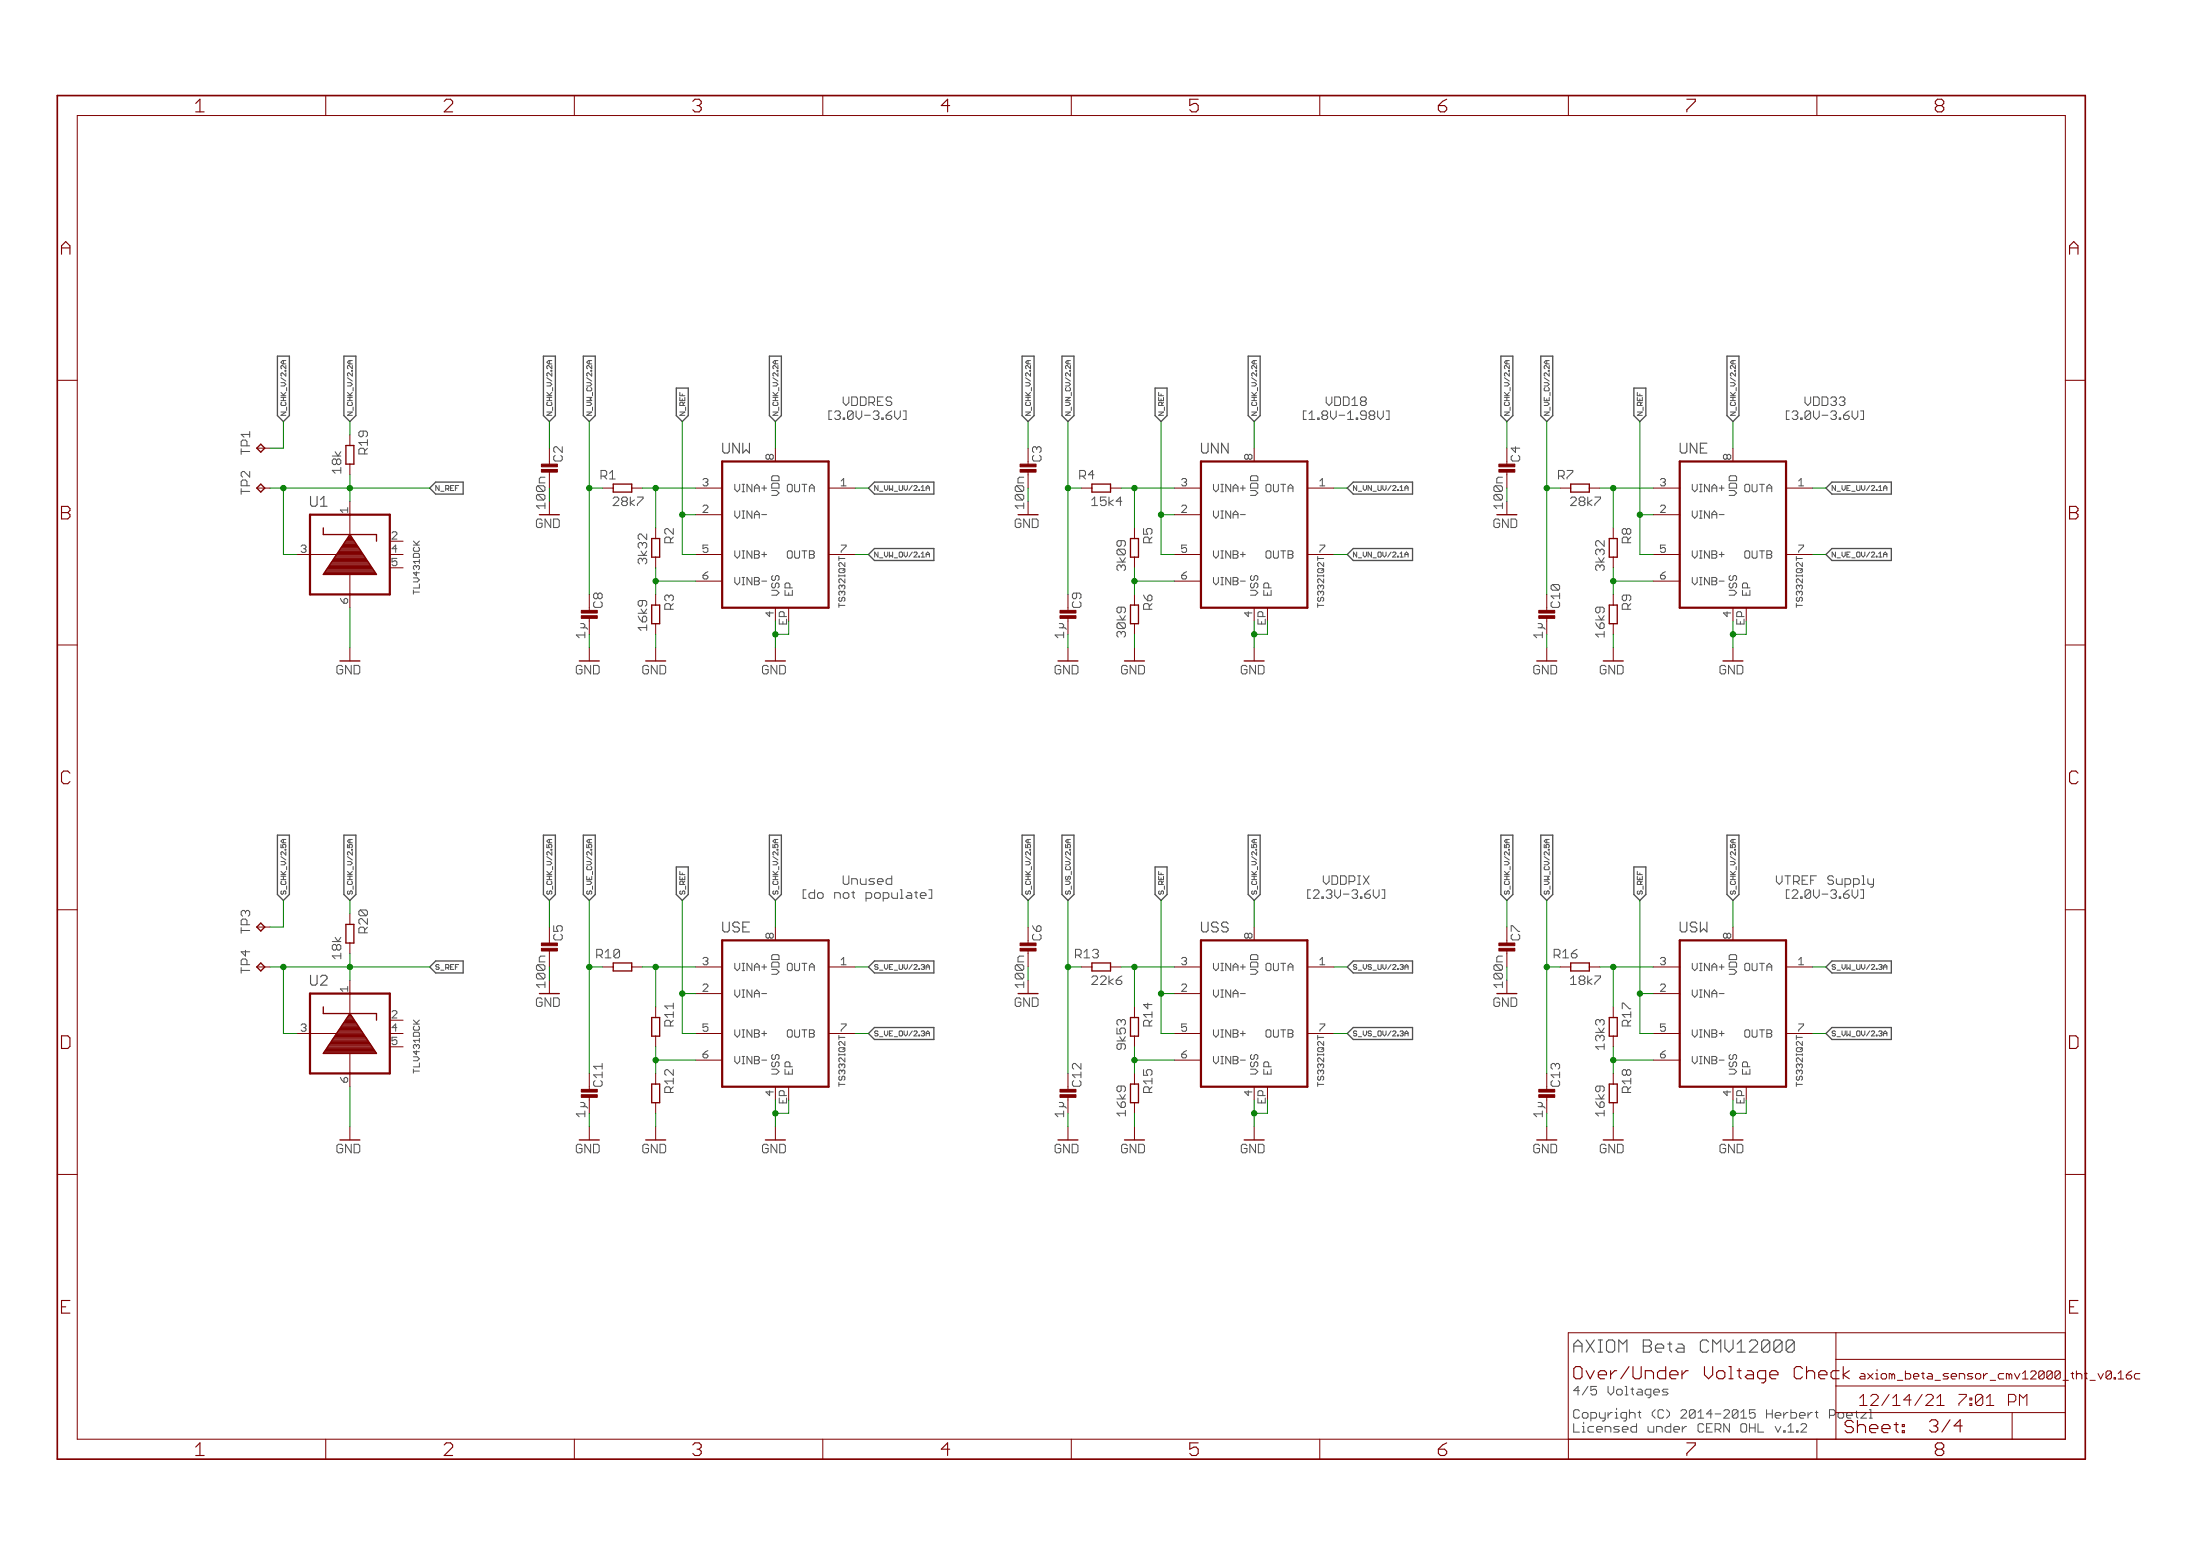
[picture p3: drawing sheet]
<svg xmlns="http://www.w3.org/2000/svg" width="420mm" height="297mm" viewBox="0 0 420 297" stroke-linecap="round" stroke-linejoin="round" font-family="sans-serif">
<g fill="none" stroke="#505050" stroke-width=".19">
<path d="M150.6 92.5l-.2 .2v.9l.2 .3M242 92.5l-.2 .2v.9l.2 .3M333.5 92.5l-.3 .2v.9l.3 .3M150.6 105.2l-.2 .2v.9l.2 .3M242 105.2l-.2 .2v.9l.2 .3M333.5 105.2l-.3 .2v.9l.3 .3M150.6 183.9l-.2 .2v1l.2 .2M150.6 196.6l-.2 .2v1l.2 .2M242 183.9l-.2 .2v1l.2 .2M242 196.6l-.2 .2v1l.2 .2M333.5 183.9l-.3 .2v1l.3 .2M333.5 196.6l-.3 .2v1l.3 .2"/>
<path d="M345 272v.3l-1.1 1.1h1.1"/>
</g>
<g fill="none" stroke="#505050" stroke-width=".25">
<path d="M53 68h2.3v11.3l-1.2 1.2-1.1-1.2zM65.7 68h2.3v11.3l-1.2 1.2-1.1-1.2zM103.8 68h2.3v11.3l-1.2 1.2-1.1-1.2zM111.4 68h2.3v11.3l-1.2 1.2-1.1-1.2zM129.2 74.1h2.2v5.2l-1.1 1.2-1.1-1.2zM146.9 68h2.3v11.3l-1.1 1.2-1.2-1.2zM195.2 68h2.3v11.3l-1.2 1.2-1.1-1.2zM202.8 68h2.3v11.3l-1.1 1.2-1.2-1.2zM220.6 74.1h2.3v5.2l-1.2 1.2-1.1-1.2zM238.4 68h2.3v11.3l-1.2 1.2-1.1-1.2zM286.6 68h2.3v11.3l-1.1 1.2-1.2-1.2zM294.3 68h2.2v11.3l-1.1 1.2-1.1-1.2z"/>
<path d="M312 74.1h2.3v5.2l-1.1 1.2-1.2-1.2zM329.8 68h2.3v11.3l-1.1 1.2-1.2-1.2zM83.2 92h5.3v2.3h-5.3l-1.1-1.1zM165.9 93.2l1.1-1.2h11.4v2.3h-11.4zM258.4 92h11.4v2.3h-11.4l-1.1-1.1zM348.7 93.2l1.2-1.2h11.3v2.3h-11.3zM165.9 105.9l1.1-1.2h11.4v2.3h-11.4zM257.3 105.9l1.1-1.2h11.4v2.3h-11.4zM348.7 105.9l1.2-1.2h11.3v2.3h-11.3zM53 159.4h2.3v11.4l-1.2 1.1-1.1-1.1zM65.7 159.4h2.3v11.4l-1.2 1.1-1.1-1.1zM103.8 159.4h2.3v11.4l-1.2 1.1-1.1-1.1z"/>
<path d="M111.4 159.4h2.3v11.4l-1.2 1.1-1.1-1.1zM146.9 159.4h2.3v11.4l-1.1 1.1-1.2-1.1zM195.2 159.4h2.3v11.4l-1.2 1.1-1.1-1.1zM202.8 159.4h2.3v11.4l-1.1 1.1-1.2-1.1zM238.4 159.4h2.3v11.4l-1.2 1.1-1.1-1.1zM286.6 159.4h2.3v11.4l-1.1 1.1-1.2-1.1zM294.3 159.4h2.2v11.4l-1.1 1.1-1.1-1.1zM329.8 159.4h2.3v11.4l-1.1 1.1-1.2-1.1zM129.2 165.5h2.2v5.3l-1.1 1.1-1.1-1.1zM220.6 165.5h2.3v5.3l-1.2 1.1-1.1-1.1zM312 165.5h2.3v5.3l-1.1 1.1-1.2-1.1zM83.2 183.5h5.3v2.2h-5.3l-1.1-1.1z"/>
<path d="M165.9 197.3l1.1-1.1h11.4v2.2h-11.4zM167 183.5h11.4v2.2h-11.4l-1.1-1.1zM257.3 197.3l1.1-1.1h11.4v2.2h-11.4zM257.3 184.6l1.1-1.1h11.4v2.2h-11.4zM348.7 184.6l1.2-1.1h11.3v2.2h-11.3zM348.7 197.3l1.2-1.1h11.3v2.2h-11.3z"/>
</g>
<g fill="none" stroke="#800000" stroke-width=".19">
<path d="M62.2 18.2v3.9M109.7 18.2v3.9M157.1 18.2v3.9M204.6 18.2v3.9M252.1 18.2v3.9M299.5 18.2v3.9M347 18.2v3.9M14.8 22.1h379.6v252.6h-379.6zM10.9 72.6h3.9M394.4 72.6h3.9M49 93.2h2.6M49 85.6h2.6"/>
<path d="M66.8 83v2M66.8 88.6v2M66.8 95.7v6.3M104.9 85.6v3M104.9 95.7v2.6M115.1 93.2h2M120.6 93.2h2.1M132.8 93.2h5.1M132.8 98.3h5.1M148.1 85.6v2.5M158.2 93.2h5.1M196.3 85.6v3"/>
<path d="M196.3 95.7v2.6M206.5 93.2h2M212.1 93.2h2M224.3 93.2h5.1M224.3 98.3h5.1M239.5 85.6v2.5M249.7 93.2h5.1M287.8 85.6v3M287.8 95.7v2.6M297.9 93.2h2.1M303.5 93.2h2.1M315.7 93.2h5.1"/>
<path d="M315.7 98.3h5.1M331 85.6v2.5M341.1 93.2h5.1M56.7 105.9h7.6M66.8 109.7v6.3M74.4 108.4h2.6M112.5 113.5v3M125.2 100.8v2M125.2 106.4v2M125.2 113.5v2M125.2 119.1v2M132.8 105.9h5.1"/>
<path d="M132.8 110.9h5.1M148.1 116v2.6M158.2 105.9h5.1M204 113.5v3M216.7 100.8v2M216.7 106.4v2M216.7 113.5v2M216.7 119.1v2M224.3 105.9h5.1M224.3 110.9h5.1M239.5 116v2.6M249.7 105.9h5.1"/>
<path d="M295.4 113.5v3M308.1 100.8v2M308.1 106.4v2M308.1 113.5v2M308.1 119.1v2M315.7 105.9h5.1M315.7 110.9h5.1M331 116v2.6M341.1 105.9h5.1M10.9 123.1h3.9M66.8 123.6v2.6M112.5 123.6v2.6"/>
<path d="M125.2 123.6v2.6M148.1 123.6v2.6M204 123.6v2.6M216.7 123.6v2.6M239.5 123.6v2.6M295.4 123.6v2.6M308.1 123.6v2.6M331 123.6v2.6M394.4 123.1h3.9M10.9 173.7h3.9M49 177h2.6M66.8 174.4v2.1"/>
<path d="M104.9 177v3M148.1 177v2.5M196.3 177v3M239.5 177v2.5M287.8 177v3M331 177v2.5M394.4 173.7h3.9M49 184.6h2.6M56.7 197.3h7.6M66.8 180v2.1M66.8 187.1v6.4M74.4 199.8h2.6"/>
<path d="M104.9 187.1v2.6M115.1 184.6h2M120.6 184.6h2.1M125.2 192.2v2M125.2 197.8v2M132.8 184.6h5.1M132.8 189.7h5.1M132.8 197.3h5.1M158.2 184.6h5.1M158.2 197.3h5.1M196.3 187.1v2.6M206.5 184.6h2"/>
<path d="M212.1 184.6h2M216.7 192.2v2M216.7 197.8v2M224.3 184.6h5.1M224.3 189.7h5.1M224.3 197.3h5.1M249.7 184.6h5.1M249.7 197.3h5.1M287.8 187.1v2.6M297.9 184.6h2.1M303.5 184.6h2.1M308.1 192.2v2"/>
<path d="M308.1 197.8v2M315.7 184.6h5.1M315.7 189.7h5.1M315.7 197.3h5.1M341.1 184.6h5.1M341.1 197.3h5.1M66.8 201.1v6.4M66.8 215.1v2.5M112.5 204.9v3.1M112.5 215.1v2.5M125.2 204.9v2M125.2 210.5v2"/>
<path d="M125.2 215.1v2.5M132.8 202.4h5.1M148.1 207.5v2.5M148.1 215.1v2.5M204 204.9v3.1M204 215.1v2.5M216.7 204.9v2M216.7 210.5v2M216.7 215.1v2.5M224.3 202.4h5.1M239.5 207.5v2.5M239.5 215.1v2.5"/>
<path d="M295.4 204.9v3.1M295.4 215.1v2.5M308.1 204.9v2M308.1 210.5v2M308.1 215.1v2.5M315.7 202.4h5.1M331 207.5v2.5M331 215.1v2.5M10.9 224.2h3.9M394.4 224.2h3.9M350.6 254.4v5.1h43.8M394.4 254.4h-94.9v24.2"/>
<path d="M62.2 274.7v3.9M109.7 274.7v3.9M157.1 274.7v3.9M204.6 274.7v3.9M252.1 274.7v3.9M347 274.7v3.9M350.6 269.7h43.8M384.3 269.7v5M394.4 264.6h-43.8v10.1M407.9 262.2h.8M407.9 263.2h.8"/>
</g>
<path d="M59.2 98.3h15.2v15.2h-15.2zM137.9 88.1h20.3v27.9h-20.3zM229.4 88.1h20.3v27.9h-20.3zM320.8 88.1h20.3v27.9h-20.3zM137.9 179.5h20.3v28h-20.3zM229.4 179.5h20.3v28h-20.3zM320.8 179.5h20.3v28h-20.3zM59.2 189.7h15.2v15.2h-15.2z" fill="none" stroke="#800000" stroke-width=".42"/>
<g fill="none" stroke="#800000" stroke-width=".25">
<path d="M49.8 92.4l.8 .8-.8 .7-.8-.7zM49.8 84.8l.8 .8-.8 .7-.8-.7zM66.1 85h1.5v3.6h-1.5M117.1 93.9v-1.5h3.5v1.5M208.5 93.9v-1.5h3.6v1.5M300 93.9v-1.5h3.5v1.5M61.7 100.8v1.2h10.2v1.3M61.9 109.5h9.9M62 109.2h9.6M62.2 109h9.3M62.3 108.8h9M62.5 108.6h8.7"/>
<path d="M62.6 108.4h8.4M62.8 108.1h8.1M62.9 107.9h7.8M63.1 107.7h7.5M63.2 107.5h7.2M63.4 107.2h6.9M63.5 107h6.6M63.7 106.8h6.3M63.8 106.6h6M64 106.3h5.7M64.1 106.1h5.4M64.3 105.9h5.1"/>
<path d="M64.4 105.7h4.8M64.6 105.5h4.5M64.7 105.2h4.2M64.9 105h3.9M65 104.8h3.6M65.2 104.6h3.3M65.3 104.4h3M65.4 104.1h2.8M65.6 103.9h2.5M65.7 103.7h2.2M65.9 103.5h1.9M66 103.2h1.6"/>
<path d="M66.2 103h1.3M66.3 102.8h1M66.5 102.6h.7M66.6 102.3h.4M66.8 102.1h.1M66.8 102l5.1 7.7h-10.2zM124.5 102.8h1.5v3.6h-1.5M124.5 115.5h1.5v3.6h-1.5M215.9 102.8h1.5v3.6h-1.5M215.9 115.5h1.5v3.6h-1.5M307.3 102.8h1.6v3.6h-1.6M307.3 115.5h1.6v3.6h-1.6"/>
<path d="M49.8 176.2l.8 .8-.8 .7-.8-.7zM66.1 176.5h1.5v3.5h-1.5zM49.8 183.8l.8 .8-.8 .8-.8-.8zM61.7 192.2v1.3h10.2v1.3M62.5 199.9h8.6M62.7 199.7h8.3M62.8 199.5h8M63 199.2h7.7M63.1 199h7.4M63.3 198.8h7.1M63.4 198.6h6.8M63.6 198.3h6.5"/>
<path d="M63.7 198.1h6.2M63.9 197.9h5.9M64 197.7h5.6M64.2 197.4h5.3M64.3 197.2h5M64.5 197h4.7M64.6 196.8h4.4M64.8 196.6h4.1M64.9 196.3h3.8M65.1 196.1h3.5M65.2 195.9h3.2M65.4 195.7h2.9"/>
<path d="M65.5 195.5h2.6M65.7 195.2h2.3M65.8 195h2M66 194.8h1.7M66.1 194.6h1.4M66.3 194.3h1.1M66.4 194.1h.8M66.5 193.9h.6M66.7 193.7h.3M66.8 193.5l5.1 7.6h-10.2zM117.1 183.8h3.5v1.6h-3.5zM124.5 194.2h1.5v3.6h-1.5z"/>
<path d="M208.5 185.4v-1.6h3.6v1.6M215.9 194.2h1.5v3.6h-1.5M300 185.4v-1.6h3.5v1.6M307.3 194.2h1.6v3.6h-1.6M61.8 201h10M62 200.8h9.7M62.1 200.6h9.4M62.3 200.3h9.1M62.4 200.1h8.8M124.5 206.9h1.5v3.6h-1.5zM215.9 206.9h1.5v3.6h-1.5M307.3 206.9h1.6v3.6h-1.6"/>
</g>
<g fill="#800000" stroke="#800000" stroke-width=".19">
<path d="M286.3 89.6h3v.5h-3z"/>
<path d="M286.3 88.6h3v.5h-3z"/>
<path d="M194.8 89.6h3.1v.5h-3.1z"/>
<path d="M194.8 88.6h3.1v.5h-3.1z"/>
<path d="M103.4 89.6h3v.5h-3z"/>
<path d="M103.4 88.6h3v.5h-3z"/>
<path d="M103.4 181h3v.5h-3z"/>
<path d="M103.4 180h3v.5h-3z"/>
<path d="M194.8 181h3.1v.5h-3.1z"/>
<path d="M194.8 180h3.1v.5h-3.1z"/>
<path d="M286.3 181h3v.5h-3z"/>
<path d="M286.3 180h3v.5h-3z"/>
<path d="M111 117.5h3.1v.5h-3.1z"/>
<path d="M111 116.5h3.1v.5h-3.1z"/>
<path d="M111 209h3.1v.5h-3.1z"/>
<path d="M111 208h3.1v.5h-3.1z"/>
<path d="M202.4 209h3.1v.5h-3.1z"/>
<path d="M202.4 208h3.1v.5h-3.1z"/>
<path d="M202.4 117.5h3.1v.5h-3.1z"/>
<path d="M202.4 116.5h3.1v.5h-3.1z"/>
<path d="M293.9 117.5h3v.5h-3z"/>
<path d="M293.9 116.5h3v.5h-3z"/>
<path d="M293.9 209h3v.5h-3z"/>
<path d="M293.9 208h3v.5h-3z"/>
</g>
<path d="M352.4 271.9l.4 .4h.7l.4 .4v.4l-.4 .4h-.7l-.4-.4M354.7 271.2v2.3M355.1 271.9l-.4 .4M355.9 271.9l.4 .4v1.2M357.5 271.9l-.4 .4v.8l.4 .4h.7M358.2 271.9l.4 .4v.4h-1.5M359.4 272.7h1.6v-.4l-.4-.4h-.8l-.4 .4v.8l.4 .4h.8M361.7 271.9h.8M362.1 271.5v1.6l.4 .4M363.3 271.9h.4v.4h-.4zM363.3 273.1h.4v.4h-.4z" fill="none" stroke="#800000" stroke-width=".21"/>
<path d="M10.9 18.2h387.4v260.4h-387.4z" fill="none" stroke="#800000" stroke-width=".32"/>
<g fill="none" stroke="#008000" stroke-width=".19">
<path d="M51.6 93.2h30.5M54.1 80.5v5.1h-2.5M54.1 93.2v12.7h2.6M66.8 80.5v2.5M66.8 90.6v5.1M104.9 80.5v5.1M112.5 80.5v33M112.5 93.2h2.6M122.7 93.2h10.1M125.2 93.2v7.6M130.3 80.5v25.4h2.5M130.3 98.3h2.5"/>
<path d="M148.1 80.5v5.1M163.3 93.2h2.6M196.3 80.5v5.1M204 80.5v33M204 93.2h2.5M214.1 93.2h10.2M216.7 93.2v7.6M221.7 80.5v25.4h2.6M221.7 98.3h2.6M239.5 80.5v5.1M254.8 93.2h2.5M287.8 80.5v5.1"/>
<path d="M295.4 80.5v33M295.4 93.2h2.5M305.6 93.2h10.1M308.1 93.2v7.6M313.2 80.5v25.4h2.5M313.2 98.3h2.5M331 80.5v5.1M346.2 93.2h2.5M66.8 116v7.6M125.2 108.4v5.1M125.2 110.9h7.6M148.1 118.6v5"/>
<path d="M150.6 118.6v2.5h-2.5M163.3 105.9h2.6M216.7 108.4v5.1M216.7 110.9h7.6M239.5 118.6v5M242.1 118.6v2.5h-2.6M254.8 105.9h2.5M308.1 108.4v5.1M308.1 110.9h7.6M331 118.6v5M333.5 118.6v2.5h-2.5M346.2 105.9h2.5"/>
<path d="M112.5 121.1v2.5M125.2 121.1v2.5M204 121.1v2.5M216.7 121.1v2.5M295.4 121.1v2.5M308.1 121.1v2.5M54.1 171.9v5.1h-2.5M66.8 171.9v2.5M104.9 171.9v5.1M112.5 171.9v33M130.3 171.9v25.4h2.5M148.1 171.9v5.1"/>
<path d="M196.3 171.9v5.1M204 171.9v33M221.7 171.9v25.4h2.6M239.5 171.9v5.1M287.8 171.9v5.1M295.4 171.9v33M313.2 171.9v25.4h2.5M331 171.9v5.1M51.6 184.6h30.5M54.1 184.6v12.7h2.6M66.8 182.1v5M112.5 184.6h2.6"/>
<path d="M122.7 184.6h10.1M125.2 184.6v7.6M125.2 199.8v5.1M130.3 189.7h2.5M163.3 184.6h2.6M163.3 197.3h2.6M204 184.6h2.5M214.1 184.6h10.2M216.7 184.6v7.6M216.7 199.8v5.1M221.7 189.7h2.6M254.8 184.6h2.5"/>
<path d="M254.8 197.3h2.5M295.4 184.6h2.5M305.6 184.6h10.1M308.1 184.6v7.6M308.1 199.8v5.1M313.2 189.7h2.5M346.2 184.6h2.5M346.2 197.3h2.5M66.8 207.5v7.6M112.5 212.5v2.6M125.2 212.5v2.6M125.2 202.4h7.6"/>
<path d="M148.1 210v5.1M150.6 210v2.5h-2.5M204 212.5v2.6M216.7 212.5v2.6M216.7 202.4h7.6M239.5 210v5.1M242.1 210v2.5h-2.6M295.4 212.5v2.6M308.1 212.5v2.6M308.1 202.4h7.6M331 210v5.1M333.5 210v2.5h-2.5"/>
</g>
<g fill="#008000" stroke="#008000" stroke-width=".19">
<circle cx="331" cy="121.1" r=".51"/>
<circle cx="148.1" cy="121.1" r=".51"/>
<circle cx="239.5" cy="212.5" r=".51"/>
<circle cx="331" cy="212.5" r=".51"/>
<circle cx="239.5" cy="121.1" r=".51"/>
<circle cx="148.1" cy="212.5" r=".51"/>
<circle cx="216.7" cy="110.9" r=".51"/>
<circle cx="216.7" cy="93.2" r=".51"/>
<circle cx="204" cy="93.2" r=".51"/>
<circle cx="308.1" cy="110.9" r=".51"/>
<circle cx="308.1" cy="93.2" r=".51"/>
<circle cx="295.4" cy="93.2" r=".51"/>
<circle cx="112.5" cy="93.2" r=".51"/>
<circle cx="125.2" cy="93.2" r=".51"/>
<circle cx="125.2" cy="110.9" r=".51"/>
<circle cx="125.2" cy="202.4" r=".51"/>
<circle cx="125.2" cy="184.6" r=".51"/>
<circle cx="216.7" cy="202.4" r=".51"/>
<circle cx="216.7" cy="184.6" r=".51"/>
<circle cx="308.1" cy="184.6" r=".51"/>
<circle cx="308.1" cy="202.4" r=".51"/>
<circle cx="204" cy="184.6" r=".51"/>
<circle cx="295.4" cy="184.6" r=".51"/>
<circle cx="112.5" cy="184.6" r=".51"/>
<circle cx="66.8" cy="93.2" r=".51"/>
<circle cx="54.1" cy="93.2" r=".51"/>
<circle cx="221.7" cy="98.3" r=".51"/>
<circle cx="313.2" cy="98.3" r=".51"/>
<circle cx="130.3" cy="98.3" r=".51"/>
<circle cx="66.8" cy="184.6" r=".51"/>
<circle cx="54.1" cy="184.6" r=".51"/>
<circle cx="313.2" cy="189.7" r=".51"/>
<circle cx="221.7" cy="189.7" r=".51"/>
<circle cx="130.3" cy="189.7" r=".51"/>
</g>
<g font-size="3.7" fill="#800000">
<text x="37.7" y="21.4">1</text>
<text x="85.1" y="21.4">2</text>
<text x="132.6" y="21.4">3</text>
<text x="180" y="21.4">4</text>
<text x="227.5" y="21.4">5</text>
<text x="275" y="21.4">6</text>
<text x="322.4" y="21.4">7</text>
<text x="369.9" y="21.4">8</text>
<text x="12" y="48.6">A</text>
<text x="395.5" y="48.6">A</text>
<text x="12" y="99.2">B</text>
<text x="395.5" y="99.2">B</text>
<text x="12" y="149.7">C</text>
<text x="395.5" y="149.7">C</text>
<text x="12" y="200.2">D</text>
<text x="395.5" y="200.2">D</text>
<text x="12" y="250.8">E</text>
<text x="395.5" y="250.8">E</text>
<text x="37.7" y="277.9">1</text>
<text x="85.1" y="277.9">2</text>
<text x="132.6" y="277.9">3</text>
<text x="180" y="277.9">4</text>
<text x="227.5" y="277.9">5</text>
<text x="275" y="277.9">6</text>
<text x="322.4" y="277.9">7</text>
<text x="369.9" y="277.9">8</text>
</g>
<text font-size="3.6" fill="#505050" x="300.7" y="258.2">AXIOM Beta CMV12000</text>
<g font-size="3.6" fill="#800000">
<text x="300.7" y="263.3">Over/Under Voltage Check</text>
<text x="368.7" y="273.5">3/4</text>
</g>
<g font-size="3.2" fill="#800000">
<text x="355.4" y="268.4">12/14/21</text>
<text x="372.9" y="268.4">7:01 PM</text>
</g>
<g font-size="2.9" fill="#505050">
<text x="138.2" y="86.6">UNW</text>
<text x="229.6" y="86.6">UNN</text>
<text x="321.1" y="86.6">UNE</text>
<text x="59.5" y="96.7">U1</text>
<text x="138.2" y="178">USE</text>
<text x="229.6" y="178">USS</text>
<text x="321.1" y="178">USW</text>
<text x="59.5" y="188.2">U2</text>
</g>
<g font-size="2.5" fill="#505050">
<text x="161.6" y="77.5">VDDRES</text>
<text x="253.8" y="77.5">VDD18</text>
<text x="345.2" y="77.5">VDD33</text>
<text x="157.9" y="80.2">[3.0V-3.6V]</text>
<text x="248.6" y="80.2">[1.8V-1.98V]</text>
<text x="340.7" y="80.2">[3.0V-3.6V]</text>
<text x="48" y="86.8" transform="rotate(-90 48 86.8)">TP1</text>
<text x="70.5" y="86.5" transform="rotate(-90 70.5 86.5)">R19</text>
<text x="107.7" y="88.1" transform="rotate(-90 107.7 88.1)">C2</text>
<text x="199.2" y="88.1" transform="rotate(-90 199.2 88.1)">C3</text>
<text x="290.6" y="88.1" transform="rotate(-90 290.6 88.1)">C4</text>
<text x="48" y="94.4" transform="rotate(-90 48 94.4)">TP2</text>
<text x="115.1" y="91.5">R1</text>
<text x="206.5" y="91.5">R4</text>
<text x="298" y="91.5">R7</text>
<text x="128.9" y="103.6" transform="rotate(-90 128.9 103.6)">R2</text>
<text x="220.4" y="103.6" transform="rotate(-90 220.4 103.6)">R5</text>
<text x="311.8" y="103.6" transform="rotate(-90 311.8 103.6)">R8</text>
<text x="115.3" y="116" transform="rotate(-90 115.3 116)">C8</text>
<text x="128.9" y="116.3" transform="rotate(-90 128.9 116.3)">R3</text>
<text x="206.8" y="116" transform="rotate(-90 206.8 116)">C9</text>
<text x="220.4" y="116.3" transform="rotate(-90 220.4 116.3)">R6</text>
<text x="298.2" y="116" transform="rotate(-90 298.2 116)">C10</text>
<text x="311.8" y="116.3" transform="rotate(-90 311.8 116.3)">R9</text>
<text x="153.4" y="171.6">[do not populate]</text>
<text x="161.6" y="168.9">Unused</text>
<text x="249.3" y="171.6">[2.3V-3.6V]</text>
<text x="253" y="168.9">VDDPIX</text>
<text x="340" y="168.9">VTREF Supply</text>
<text x="340.7" y="171.6">[2.0V-3.6V]</text>
<text x="48" y="178.2" transform="rotate(-90 48 178.2)">TP3</text>
<text x="70.5" y="177.9" transform="rotate(-90 70.5 177.9)">R20</text>
<text x="107.7" y="179.5" transform="rotate(-90 107.7 179.5)">C5</text>
<text x="199.2" y="179.5" transform="rotate(-90 199.2 179.5)">C6</text>
<text x="290.6" y="179.5" transform="rotate(-90 290.6 179.5)">C7</text>
<text x="48" y="185.9" transform="rotate(-90 48 185.9)">TP4</text>
<text x="65.4" y="183" transform="rotate(-90 65.4 183)">18k</text>
<text x="114.4" y="182.9">R10</text>
<text x="205.8" y="182.9">R13</text>
<text x="297.2" y="182.9">R16</text>
<text x="128.9" y="195.7" transform="rotate(-90 128.9 195.7)">R11</text>
<text x="220.4" y="195.7" transform="rotate(-90 220.4 195.7)">R14</text>
<text x="311.8" y="195.7" transform="rotate(-90 311.8 195.7)">R17</text>
<text x="115.3" y="207.4" transform="rotate(-90 115.3 207.4)">C11</text>
<text x="128.9" y="208.4" transform="rotate(-90 128.9 208.4)">R12</text>
<text x="206.8" y="207.4" transform="rotate(-90 206.8 207.4)">C12</text>
<text x="220.4" y="208.4" transform="rotate(-90 220.4 208.4)">R15</text>
<text x="298.2" y="207.4" transform="rotate(-90 298.2 207.4)">C13</text>
<text x="311.8" y="208.4" transform="rotate(-90 311.8 208.4)">R18</text>
<text x="300.7" y="266.4">4/5 Voltages</text>
<text x="300.7" y="273.5">Licensed under CERN OHL v.1.2</text>
</g>
<g font-size="2.5" fill="#800000">
<text x="65.4" y="90.4" transform="rotate(-90 65.4 90.4)">18k</text>
<text x="102.6" y="100.8">GND</text>
<text x="117.4" y="96.6">28k7</text>
<text x="194.1" y="100.8">GND</text>
<text x="208.9" y="96.6">15k4</text>
<text x="285.5" y="100.8">GND</text>
<text x="300.3" y="96.6">28k7</text>
<text x="123.9" y="107.6" transform="rotate(-90 123.9 107.6)">3k32</text>
<text x="215.3" y="108.9" transform="rotate(-90 215.3 108.9)">3k09</text>
<text x="306.7" y="108.9" transform="rotate(-90 306.7 108.9)">3k32</text>
<text x="112" y="121.6" transform="rotate(-90 112 121.6)">1µ</text>
<text x="123.9" y="120.3" transform="rotate(-90 123.9 120.3)">16k9</text>
<text x="203.5" y="121.6" transform="rotate(-90 203.5 121.6)">1µ</text>
<text x="215.3" y="121.6" transform="rotate(-90 215.3 121.6)">30k9</text>
<text x="294.9" y="121.6" transform="rotate(-90 294.9 121.6)">1µ</text>
<text x="306.7" y="121.6" transform="rotate(-90 306.7 121.6)">16k9</text>
<text x="64.6" y="128.7">GND</text>
<text x="110.3" y="128.7">GND</text>
<text x="123" y="128.7">GND</text>
<text x="145.8" y="128.7">GND</text>
<text x="201.7" y="128.7">GND</text>
<text x="214.4" y="128.7">GND</text>
<text x="237.3" y="128.7">GND</text>
<text x="293.1" y="128.7">GND</text>
<text x="305.8" y="128.7">GND</text>
<text x="328.7" y="128.7">GND</text>
<text x="208.9" y="188">22k6</text>
<text x="300.3" y="188">18k7</text>
<text x="102.6" y="192.2">GND</text>
<text x="194.1" y="192.2">GND</text>
<text x="285.5" y="192.2">GND</text>
<text x="215.3" y="200.3" transform="rotate(-90 215.3 200.3)">9k53</text>
<text x="306.7" y="200.3" transform="rotate(-90 306.7 200.3)">13k3</text>
<text x="112" y="213" transform="rotate(-90 112 213)">1µ</text>
<text x="203.5" y="213" transform="rotate(-90 203.5 213)">1µ</text>
<text x="215.3" y="213" transform="rotate(-90 215.3 213)">16k9</text>
<text x="294.9" y="213" transform="rotate(-90 294.9 213)">1µ</text>
<text x="306.7" y="213" transform="rotate(-90 306.7 213)">16k9</text>
<text x="64.6" y="220.1">GND</text>
<text x="110.3" y="220.1">GND</text>
<text x="123" y="220.1">GND</text>
<text x="145.8" y="220.1">GND</text>
<text x="201.7" y="220.1">GND</text>
<text x="214.4" y="220.1">GND</text>
<text x="237.3" y="220.1">GND</text>
<text x="293.1" y="220.1">GND</text>
<text x="305.8" y="220.1">GND</text>
<text x="328.7" y="220.1">GND</text>
<text x="300.7" y="270.8">Copyright (C) 2014-2015 Herbert Poetzl</text>
</g>
<g font-size="2.5" fill="#008000">
<text x="104.4" y="96.6" transform="rotate(-90 104.4 96.6)">100n</text>
<text x="195.9" y="96.6" transform="rotate(-90 195.9 96.6)">100n</text>
<text x="287.3" y="96.6" transform="rotate(-90 287.3 96.6)">100n</text>
<text x="104.4" y="188.1" transform="rotate(-90 104.4 188.1)">100n</text>
<text x="195.9" y="188.1" transform="rotate(-90 195.9 188.1)">100n</text>
<text x="287.3" y="188.1" transform="rotate(-90 287.3 188.1)">100n</text>
</g>
<g font-size="2.3" fill="#800000">
<text x="355.4" y="263.3">axiom_beta_sensor_cmv12000_t</text>
<text x="395.1" y="263.3">ht_v0.16c</text>
</g>
<g font-size="2.1" fill="#505050">
<text x="148" y="87.7" transform="rotate(-90 148 87.7)">8</text>
<text x="239.4" y="87.7" transform="rotate(-90 239.4 87.7)">8</text>
<text x="330.9" y="87.7" transform="rotate(-90 330.9 87.7)">8</text>
<text x="134.6" y="92.8">3</text>
<text x="140.5" y="93.9">VINA+</text>
<text x="149.1" y="94.3" transform="rotate(-90 149.1 94.3)">VDD</text>
<text x="151" y="93.9">OUTA</text>
<text x="160.9" y="92.8">1</text>
<text x="226" y="92.8">3</text>
<text x="232" y="93.9">VINA+</text>
<text x="240.6" y="94.3" transform="rotate(-90 240.6 94.3)">VDD</text>
<text x="242.5" y="93.9">OUTA</text>
<text x="252.3" y="92.8">1</text>
<text x="317.4" y="92.8">3</text>
<text x="323.4" y="93.9">VINA+</text>
<text x="332" y="94.3" transform="rotate(-90 332 94.3)">VDD</text>
<text x="333.9" y="93.9">OUTA</text>
<text x="343.7" y="92.8">1</text>
<text x="66.7" y="97.9" transform="rotate(-90 66.7 97.9)">1</text>
<text x="134.6" y="97.9">2</text>
<text x="140.5" y="99">VINA-</text>
<text x="226" y="97.9">2</text>
<text x="232" y="99">VINA-</text>
<text x="317.4" y="97.9">2</text>
<text x="323.4" y="99">VINA-</text>
<text x="57.8" y="105.5">3</text>
<text x="75.1" y="103">2</text>
<text x="134.6" y="105.5">5</text>
<text x="140.5" y="106.6">VINB+</text>
<text x="151" y="106.6">OUTB</text>
<text x="160.9" y="105.5">7</text>
<text x="226" y="105.5">5</text>
<text x="232" y="106.6">VINB+</text>
<text x="242.5" y="106.6">OUTB</text>
<text x="252.3" y="105.5">7</text>
<text x="317.4" y="105.5">5</text>
<text x="323.4" y="106.6">VINB+</text>
<text x="333.9" y="106.6">OUTB</text>
<text x="343.7" y="105.5">7</text>
<text x="75.1" y="108">5</text>
<text x="134.6" y="110.6">6</text>
<text x="140.5" y="111.7">VINB-</text>
<text x="149.1" y="113.7" transform="rotate(-90 149.1 113.7)">VSS</text>
<text x="151.7" y="113.7" transform="rotate(-90 151.7 113.7)">EP</text>
<text x="226" y="110.6">6</text>
<text x="232" y="111.7">VINB-</text>
<text x="240.6" y="113.7" transform="rotate(-90 240.6 113.7)">VSS</text>
<text x="243.1" y="113.7" transform="rotate(-90 243.1 113.7)">EP</text>
<text x="317.4" y="110.6">6</text>
<text x="323.4" y="111.7">VINB-</text>
<text x="332" y="113.7" transform="rotate(-90 332 113.7)">VSS</text>
<text x="334.5" y="113.7" transform="rotate(-90 334.5 113.7)">EP</text>
<text x="66.7" y="115.1" transform="rotate(-90 66.7 115.1)">6</text>
<text x="148" y="117.7" transform="rotate(-90 148 117.7)">4</text>
<text x="239.4" y="117.7" transform="rotate(-90 239.4 117.7)">4</text>
<text x="330.9" y="117.7" transform="rotate(-90 330.9 117.7)">4</text>
<text x="148" y="179.2" transform="rotate(-90 148 179.2)">8</text>
<text x="239.4" y="179.2" transform="rotate(-90 239.4 179.2)">8</text>
<text x="330.9" y="179.2" transform="rotate(-90 330.9 179.2)">8</text>
<text x="134.6" y="184.2">3</text>
<text x="140.5" y="185.4">VINA+</text>
<text x="149.1" y="185.7" transform="rotate(-90 149.1 185.7)">VDD</text>
<text x="151" y="185.4">OUTA</text>
<text x="160.9" y="184.2">1</text>
<text x="226" y="184.2">3</text>
<text x="232" y="185.4">VINA+</text>
<text x="240.6" y="185.7" transform="rotate(-90 240.6 185.7)">VDD</text>
<text x="242.5" y="185.4">OUTA</text>
<text x="252.3" y="184.2">1</text>
<text x="317.4" y="184.2">3</text>
<text x="323.4" y="185.4">VINA+</text>
<text x="332" y="185.7" transform="rotate(-90 332 185.7)">VDD</text>
<text x="333.9" y="185.4">OUTA</text>
<text x="343.7" y="184.2">1</text>
<text x="66.7" y="189.3" transform="rotate(-90 66.7 189.3)">1</text>
<text x="134.6" y="189.3">2</text>
<text x="140.5" y="190.4">VINA-</text>
<text x="226" y="189.3">2</text>
<text x="232" y="190.4">VINA-</text>
<text x="317.4" y="189.3">2</text>
<text x="323.4" y="190.4">VINA-</text>
<text x="57.8" y="196.9">3</text>
<text x="75.1" y="194.4">2</text>
<text x="134.6" y="196.9">5</text>
<text x="160.9" y="196.9">7</text>
<text x="226" y="196.9">5</text>
<text x="252.3" y="196.9">7</text>
<text x="317.4" y="196.9">5</text>
<text x="343.7" y="196.9">7</text>
<text x="75.1" y="199.5">5</text>
<text x="134.6" y="202">6</text>
<text x="140.5" y="198">VINB+</text>
<text x="140.5" y="203.1">VINB-</text>
<text x="151" y="198">OUTB</text>
<text x="226" y="202">6</text>
<text x="232" y="198">VINB+</text>
<text x="232" y="203.1">VINB-</text>
<text x="242.5" y="198">OUTB</text>
<text x="317.4" y="202">6</text>
<text x="323.4" y="198">VINB+</text>
<text x="323.4" y="203.1">VINB-</text>
<text x="333.9" y="198">OUTB</text>
<text x="66.7" y="206.6" transform="rotate(-90 66.7 206.6)">6</text>
<text x="148" y="209.1" transform="rotate(-90 148 209.1)">4</text>
<text x="149.1" y="205.1" transform="rotate(-90 149.1 205.1)">VSS</text>
<text x="151.7" y="205.1" transform="rotate(-90 151.7 205.1)">EP</text>
<text x="239.4" y="209.1" transform="rotate(-90 239.4 209.1)">4</text>
<text x="240.6" y="205.1" transform="rotate(-90 240.6 205.1)">VSS</text>
<text x="243.1" y="205.1" transform="rotate(-90 243.1 205.1)">EP</text>
<text x="330.9" y="209.1" transform="rotate(-90 330.9 209.1)">4</text>
<text x="332" y="205.1" transform="rotate(-90 332 205.1)">VSS</text>
<text x="334.5" y="205.1" transform="rotate(-90 334.5 205.1)">EP</text>
</g>
<g font-size="2.1" fill="#800000">
<text x="75.1" y="105.5">4</text>
<text x="150.5" y="119" transform="rotate(-90 150.5 119)">EP</text>
<text x="242" y="119" transform="rotate(-90 242 119)">EP</text>
<text x="333.4" y="119" transform="rotate(-90 333.4 119)">EP</text>
<text x="75.1" y="196.9">4</text>
<text x="150.5" y="210.4" transform="rotate(-90 150.5 210.4)">EP</text>
<text x="242" y="210.4" transform="rotate(-90 242 210.4)">EP</text>
<text x="333.4" y="210.4" transform="rotate(-90 333.4 210.4)">EP</text>
</g>
<g font-size="1.8" fill="#505050">
<text x="80.4" y="113.5" transform="rotate(-90 80.4 113.5)">TLV431DCK</text>
<text x="161.7" y="116" transform="rotate(-90 161.7 116)">TS332IQ2T</text>
<text x="253.1" y="116" transform="rotate(-90 253.1 116)">TS332IQ2T</text>
<text x="344.6" y="116" transform="rotate(-90 344.6 116)">TS332IQ2T</text>
<text x="80.4" y="204.9" transform="rotate(-90 80.4 204.9)">TLV431DCK</text>
<text x="161.7" y="207.4" transform="rotate(-90 161.7 207.4)">TS332IQ2T</text>
<text x="253.1" y="207.4" transform="rotate(-90 253.1 207.4)">TS332IQ2T</text>
<text x="344.6" y="207.4" transform="rotate(-90 344.6 207.4)">TS332IQ2T</text>
</g>
<g font-size="1.4" fill="#505050">
<text x="54.9" y="79.3" transform="rotate(-90 54.9 79.3)">N_CHK_V/2.2A</text>
<text x="67.6" y="79.3" transform="rotate(-90 67.6 79.3)">N_CHK_V/2.2A</text>
<text x="105.7" y="79.3" transform="rotate(-90 105.7 79.3)">N_CHK_V/2.2A</text>
<text x="113.3" y="79.3" transform="rotate(-90 113.3 79.3)">N_VW_CV/2.2A</text>
<text x="131.1" y="79.3" transform="rotate(-90 131.1 79.3)">N_REF</text>
<text x="148.9" y="79.3" transform="rotate(-90 148.9 79.3)">N_CHK_V/2.2A</text>
<text x="197.1" y="79.3" transform="rotate(-90 197.1 79.3)">N_CHK_V/2.2A</text>
<text x="204.7" y="79.3" transform="rotate(-90 204.7 79.3)">N_VN_CV/2.2A</text>
<text x="222.5" y="79.3" transform="rotate(-90 222.5 79.3)">N_REF</text>
<text x="240.3" y="79.3" transform="rotate(-90 240.3 79.3)">N_CHK_V/2.2A</text>
<text x="288.6" y="79.3" transform="rotate(-90 288.6 79.3)">N_CHK_V/2.2A</text>
<text x="296.2" y="79.3" transform="rotate(-90 296.2 79.3)">N_VE_CV/2.2A</text>
<text x="314" y="79.3" transform="rotate(-90 314 79.3)">N_REF</text>
<text x="331.7" y="79.3" transform="rotate(-90 331.7 79.3)">N_CHK_V/2.2A</text>
<text x="83.5" y="93.7">N_REF</text>
<text x="167.3" y="93.7">N_VW_UV/2.1A</text>
<text x="258.7" y="93.7">N_VN_UV/2.1A</text>
<text x="350.1" y="93.7">N_VE_UV/2.1A</text>
<text x="167.3" y="106.4">N_VW_OV/2.1A</text>
<text x="258.7" y="106.4">N_VN_OV/2.1A</text>
<text x="350.1" y="106.4">N_VE_OV/2.1A</text>
<text x="54.9" y="170.7" transform="rotate(-90 54.9 170.7)">S_CHK_V/2.5A</text>
<text x="67.6" y="170.7" transform="rotate(-90 67.6 170.7)">S_CHK_V/2.5A</text>
<text x="105.7" y="170.7" transform="rotate(-90 105.7 170.7)">S_CHK_V/2.5A</text>
<text x="113.3" y="170.7" transform="rotate(-90 113.3 170.7)">S_VE_CV/2.5A</text>
<text x="131.1" y="170.7" transform="rotate(-90 131.1 170.7)">S_REF</text>
<text x="148.9" y="170.7" transform="rotate(-90 148.9 170.7)">S_CHK_V/2.5A</text>
<text x="197.1" y="170.7" transform="rotate(-90 197.1 170.7)">S_CHK_V/2.5A</text>
<text x="204.7" y="170.7" transform="rotate(-90 204.7 170.7)">S_VS_CV/2.5A</text>
<text x="222.5" y="170.7" transform="rotate(-90 222.5 170.7)">S_REF</text>
<text x="240.3" y="170.7" transform="rotate(-90 240.3 170.7)">S_CHK_V/2.5A</text>
<text x="288.6" y="170.7" transform="rotate(-90 288.6 170.7)">S_CHK_V/2.5A</text>
<text x="296.2" y="170.7" transform="rotate(-90 296.2 170.7)">S_VW_CV/2.5A</text>
<text x="314" y="170.7" transform="rotate(-90 314 170.7)">S_REF</text>
<text x="331.7" y="170.7" transform="rotate(-90 331.7 170.7)">S_CHK_V/2.5A</text>
<text x="83.5" y="185.1">S_REF</text>
<text x="167.3" y="185.1">S_VE_UV/2.3A</text>
<text x="258.7" y="185.1">S_VS_UV/2.3A</text>
<text x="350.1" y="185.1">S_VW_UV/2.3A</text>
<text x="167.3" y="197.8">S_VE_OV/2.3A</text>
<text x="258.7" y="197.8">S_VS_OV/2.3A</text>
<text x="350.1" y="197.8">S_VW_OV/2.3A</text>
</g>
</svg>
